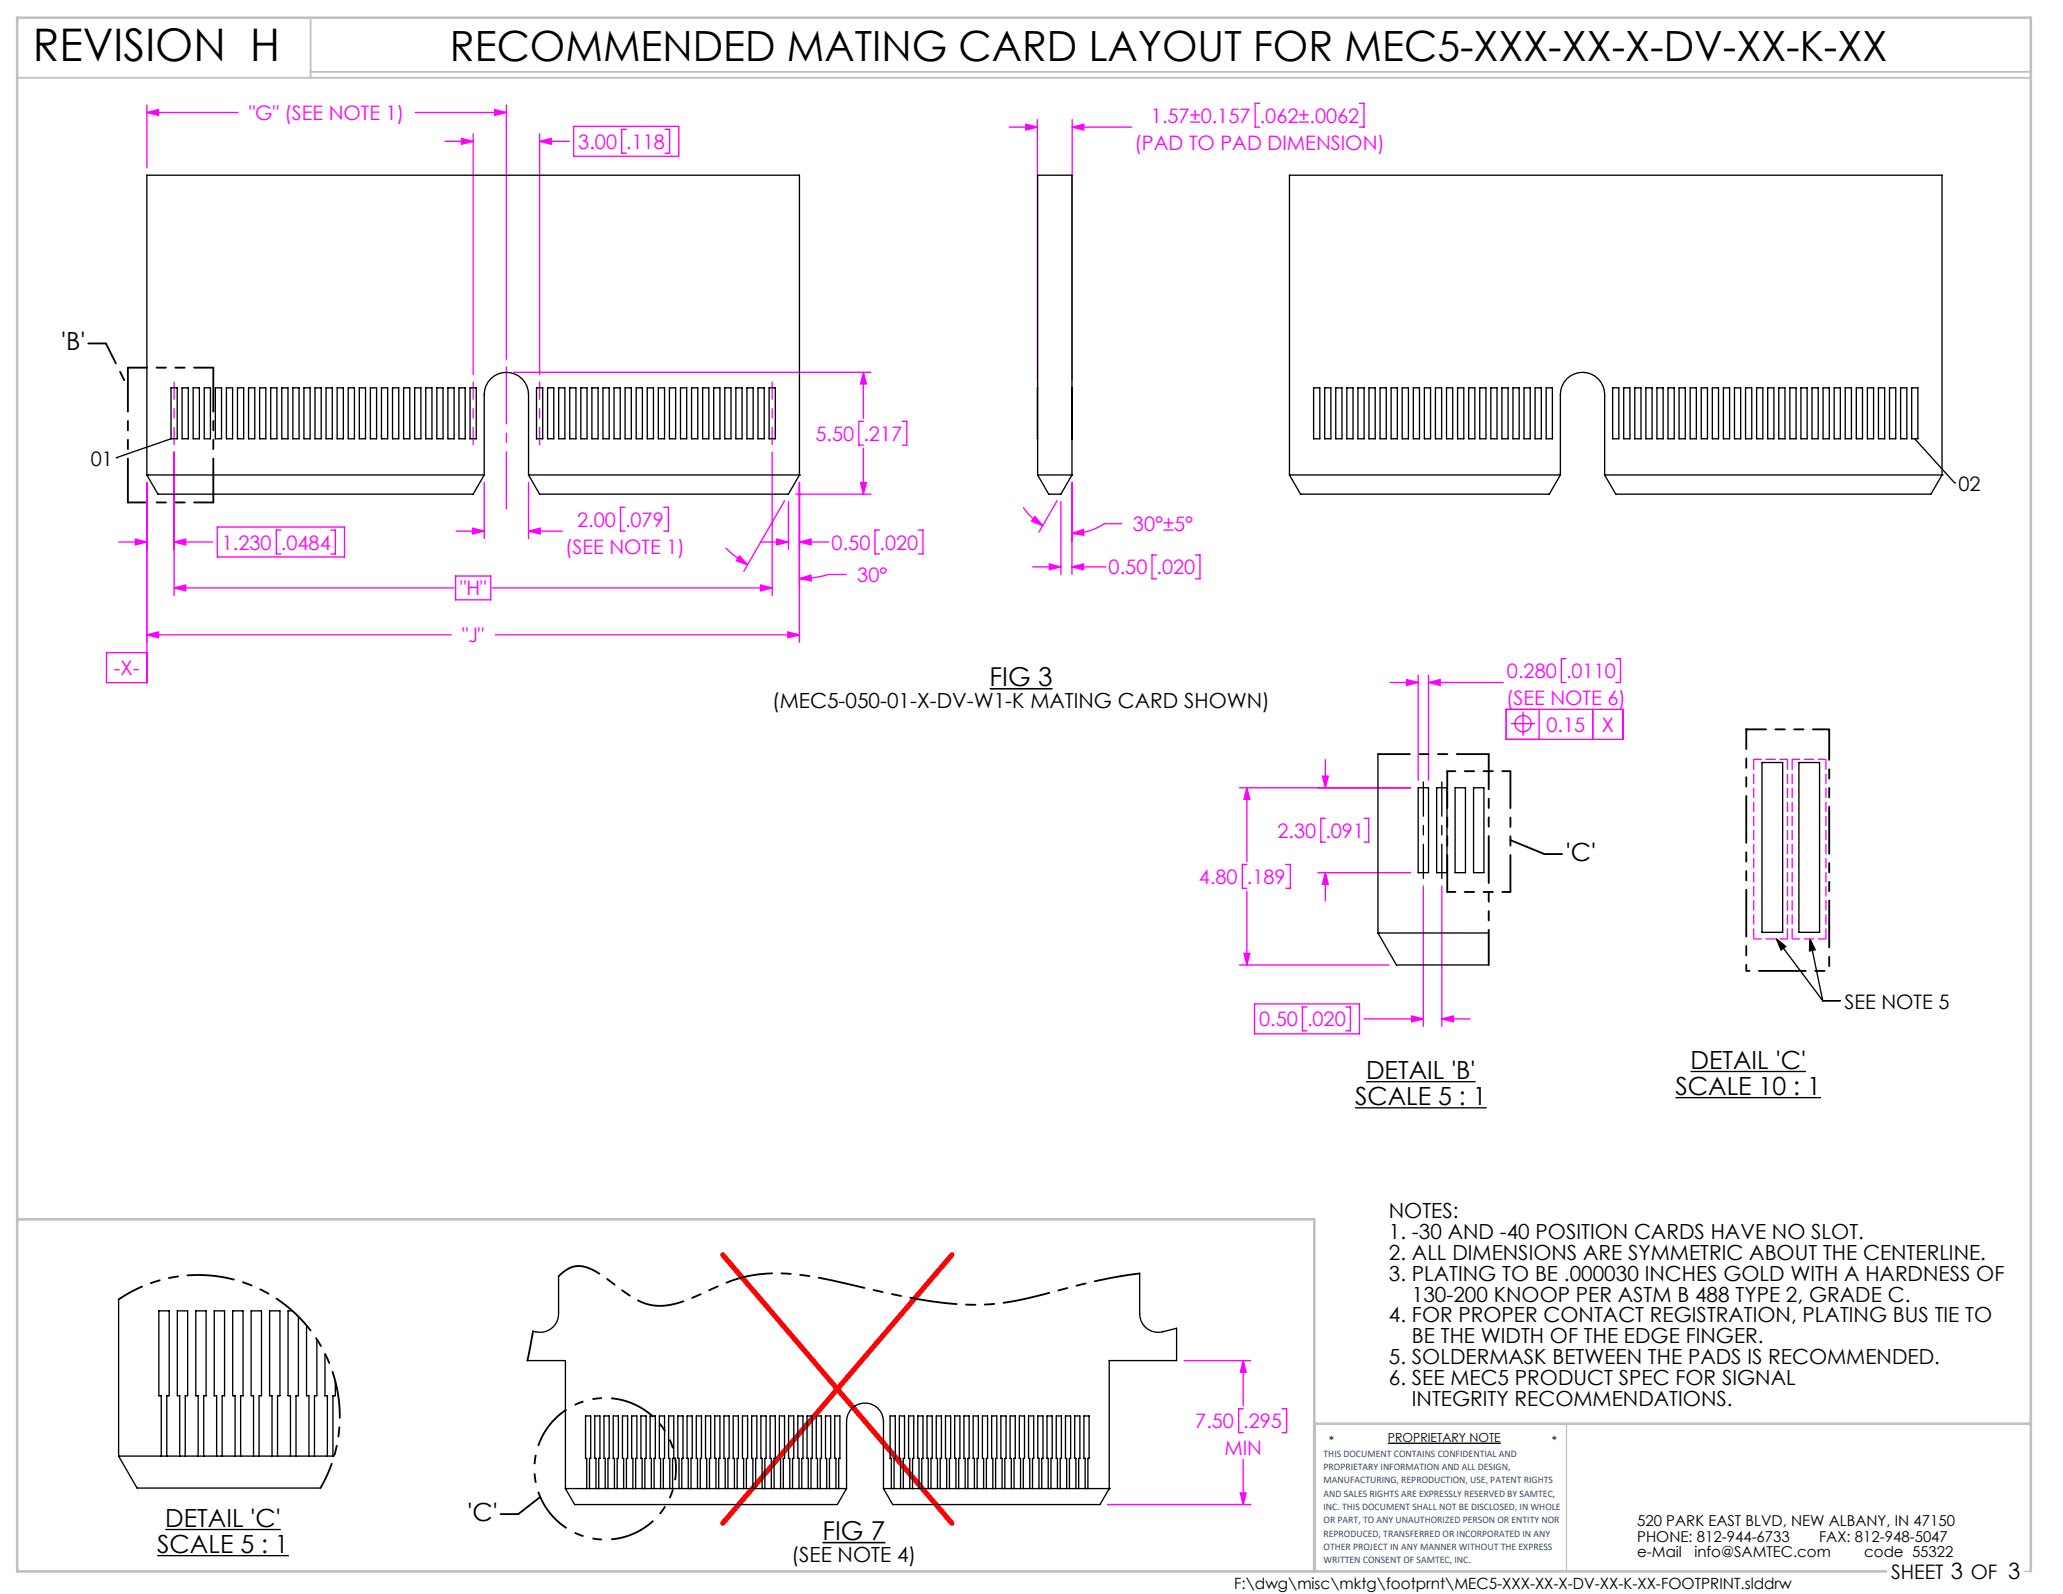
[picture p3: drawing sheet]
<svg xmlns="http://www.w3.org/2000/svg" width="279mm" height="216mm" viewBox="0 0 279 216" stroke-linecap="round" stroke-linejoin="round" font-family="sans-serif">
<g fill="none" stroke="#000" stroke-width=".18">
<path d="M23.2 59.4l-7.4 2.6M259.3 59.4l5.4 6M15.8 62h.1M264.7 65.4h.1M240.6 127.2l1.3 1-.7 .5zM240.6 127.2l6.3 8.3M245.1 127.2l.7 1.4-.7 .2zM245.1 127.2l1.8 8.3M246.9 135.5h2.3M183.5 150.1h17.8M185 146.5h14.8M226.9 148.7h19.7"/>
<path d="M228.9 145.1h15.7M188 195.5h15.3M21.3 210.7h17.8M22.4 207.2h15.6"/>
</g>
<path d="M212.2 192.8v20M274.2 212.8h.8" fill="none" stroke="#c0c0c0" stroke-width=".18"/>
<path d="M2.3 10.5h272.7M42.1 2.4v8.1M42.1 9.7h232.9" fill="none" stroke="#c0c0c0" stroke-width=".25"/>
<path d="M2.3 165.2h175.7v47.6M178 192.8h97M255.5 212.8h-253.2v-210.4h272.7v210.4" fill="none" stroke="#c0c0c0" stroke-width=".35"/>
<g fill="none" stroke="#f0f" stroke-width=".18">
<path d="M19.9 15.2l1.6-.4v.8zM19.9 14.2v8.5M19.9 15.2h12.3M56.2 15.2h12.4M60.3 19.1h3.8M62.5 18.7l1.6 .4-1.6 .4zM64.1 18.1v32.6M67 14.8l1.6 .4-1.6 .4zM68.6 14.2v34.5M73.1 19.1l1.6-.4v.8zM73.1 18.1v32.6M73.1 19.1h4"/>
<path d="M77.7 17.1h14.2v4.1h-14.2zM84.8 17.5h-.6v3.3h.6M90.1 17.5h.6v3.3h-.6M136.7 17.2h3.8M138.9 16.8l1.6 .4-1.6 .4zM140.5 16.2v35.3M145.2 17.2l1.6-.4v.8zM145.2 17.2h8.1M145.2 16.2v35.3M170.6 14h-.6v3.2h.6M184.1 14h.6v3.2h-.6M69.6 50.4h48.4"/>
<path d="M116.9 50.4l.4 1.6h-.8zM116.9 57.1h-.6v3.2h.6M116.9 50.4v6.3M122.2 57.1h.6v3.2h-.6M16.1 73.4h3.8M18.3 73l1.6 .4-1.6 .4zM19.9 65.3v27.2h-5.5v-4.1h5.5M23.6 73.4l1.6-.4v.8zM23.6 79.6l1.6-.4v.8zM23.6 61.2v19.4M23.6 73.4h5.2M23.6 79.6h37.9"/>
<path d="M29.4 71.4h17.3v4h-17.3zM38 71.8h-.6v3.2h.6M44.8 71.8h.6v3.2h-.6M61.7 78h4.8v3.2h-4.8zM61.8 71.9h3.8M64 71.5l1.6 .4-1.6 .4zM65.6 65.3v7.7M66.7 79.6h37.9M71.6 71.9l1.6-.4v.8zM71.6 71.9h4.5M71.6 65.3v7.7M84.6 68.7h-.6v3.2h.6"/>
<path d="M89.9 68.7h.6v3.2h-.6M98.3 74.2a14 14 0 0 0 3 2.3M100.1 75.3l1.2 1.2-1.6-.5zM103 73.4h3.8M103 79.2l1.6 .4-1.6 .4zM104.6 61.2v19.4M105.2 73l1.6 .4-1.6 .4zM106.3 67.8l-5.6 9.6M106.8 67.9v6.5M107.8 66.9h10.2M108.3 78.4l1.5-.5 .1 .8zM108.3 73.4l1.5-.4v.8z"/>
<path d="M108.3 65.3v21.7M108.3 73.4h3.9M114.6 77.8a11.6 11.6 0 0 0-3.8 .4l-2.5 .2M116.5 65.4h.8l-.4 1.5zM116.9 60.7v6.2M119.1 71.8h-.6v3.2h.6M124.4 71.8h.6v3.2h-.6M138.6 68.7a7.9 7.9 0 0 0 2.6 2.5M139.9 76.8h3.8M140.2 70l1 1.2-1.5-.6zM142.1 76.4l1.6 .4-1.6 .4zM143.2 67.8l-2.5 4.3"/>
<path d="M143.7 67.9v9.9M145.2 76.8l1.6-.4v.8zM145.2 76.8h4.5M145.2 72.3l1.5-.6 .1 .8zM145.2 65.3v12.5M151.9 70.9h-2.3a7.9 7.9 0 0 1-4.4 1.4M156.6 75.2h-.6v3.2h.6M161.9 75.2h.6v3.2h-.6M19.9 86l1.6-.4v.8zM19.9 86h41.2M67.1 86h41.2M106.7 85.6l1.6 .4-1.6 .4z"/>
<path d="M188.3 92.4h3.8M190.5 92l1.6 .4-1.6 .4zM192.1 91.4v14.3M193.5 92.4l1.5-.4v.8zM193.5 92.4h10.1M193.5 91.4v14.3M204 96.1h15.8v4h-15.8zM204.6 98h3.3M206.3 96.4v3.3M208.4 96.1v4M212.1 89.2h-.6v3.2h.6M215.7 96.1v4"/>
<path d="M218.8 89.2h.7v3.2h-.7M167.9 106.7h23.2M168.9 106.7l.4 1.6h-.8zM168.9 117.1h-.6v3.2h.6M168.9 106.7v10M174.1 117.1h.6v3.2h-.6M178.5 118.2h12.6M179.1 105.1h.8l-.4 1.6zM179.5 118.2l.4 1.6h-.8zM179.5 110.8h-.6v3.3h.6M179.5 102.9v3.8M179.5 118.2v3.8"/>
<path d="M184.8 110.8h.6v3.3h-.6M167.9 130.7h20.2M168.5 129.1h.8l-.4 1.6zM168.9 120.7v10M169.9 136h14.2v4h-14.2zM177 136.4h-.6v3.2h.6M182.3 136.4h.6v3.2h-.6M184.7 138h8.1M191.2 137.6l1.6 .4-1.6 .4zM192.8 120v19M195.3 138l1.5-.4v.8zM195.3 120v19"/>
<path d="M195.3 138h3.8M160.4 184.3h9M168.4 184.3l.4 1.6h-.8zM168.4 190.8h-.6v3.2h.6M168.4 184.3v6.1M168.4 197.7v6.1M173.6 190.8h.6v3.2h-.6M150 203.8h19.4M168 202.2h.8l-.4 1.6z"/>
<circle cx="206.3" cy="98" r="1.1"/>
</g>
<path d="M134 93.3h8.5M111.4 208.9h8.5" fill="none" stroke="#000" stroke-width=".21"/>
<path d="M91.6 198.9a9.6 9.6 0 0 0-14.2-8.4 9.6 9.6 0 0 0-.7 16.4 9.6 9.6 0 0 0 14.8-7.1l.1-.9" fill="none" stroke="#000" stroke-width=".25" stroke-dasharray="6.3 1.3 1.3 1.3 1.3 1.3" stroke-dashoffset="4.8" stroke-linecap="butt"/>
<path d="M192.8 105.9v13.1M195.3 105.9v13.1" fill="none" stroke="#000" stroke-width=".18" stroke-dasharray="15.2 1.3 1.3 1.3" stroke-dashoffset="10.6"/>
<path d="M17.3 49.8v18.3M28.9 49.8v18.3" fill="none" stroke="#000" stroke-width=".25" stroke-dasharray="6.3 1.3 1.3 1.3 1.3 1.3" stroke-dashoffset=".4"/>
<path d="M17.3 49.8h11.6M17.3 68.1h11.6" fill="none" stroke="#000" stroke-width=".25" stroke-dasharray="6.3 1.3 1.3 1.3 1.3 1.3" stroke-dashoffset="3.7"/>
<path d="M196 104.5h8.6M196 120.8h8.6" fill="none" stroke="#000" stroke-width=".25" stroke-dasharray="6.3 1.3 1.3 1.3 1.3 1.3" stroke-dashoffset="5.2"/>
<path d="M196 104.5v16.3M204.6 104.5v16.3" fill="none" stroke="#000" stroke-width=".25" stroke-dasharray="6.3 1.3 1.3 1.3 1.3 1.3" stroke-dashoffset="1.3"/>
<path d="M12 46.5h2.3M209.2 115.7l-4.6-1.9M211.6 115.7h-2.4M67.8 205.1h2.4M70.2 205.1l3-2.3" fill="none" stroke="#000" stroke-width=".25" stroke-dasharray="6.3 1.3 1.3 1.3 1.3 1.3"/>
<path d="M14.3 46.5l3 6" fill="none" stroke="#000" stroke-width=".25" stroke-dasharray="6.3 1.3 1.3 1.3 1.3 1.3" stroke-dashoffset="3.3"/>
<path d="M23.6 51.7v8.5M64.1 51.7v8.5M73.1 51.7v8.5M104.6 51.7v8.5" fill="none" stroke="#f0f" stroke-width=".18" stroke-dasharray="15.2 1.3 1.3 1.3" stroke-dashoffset="12.9"/>
<path d="M68.6 68.9v-19.2" fill="none" stroke="#f0f" stroke-width=".18" stroke-dasharray="15.2 1.3 1.3 1.3" stroke-dashoffset="7.5"/>
<path d="M97.9 170l31 36.3M128.9 170l-31 36.3" fill="none" stroke="#f00" stroke-width=".7"/>
<path d="M237.5 102.9h4.6M242.7 102.9h4.6M237.5 127.2h4.6M242.7 127.2h4.6" fill="none" stroke="#f0f" stroke-width=".18" stroke-dasharray="1.3 .6" stroke-dashoffset=".3"/>
<path d="M237.5 102.9v24.3M242.1 102.9v24.3M242.7 102.9v24.3M247.3 102.9v24.3" fill="none" stroke="#f0f" stroke-width=".18" stroke-dasharray="1.3 .6" stroke-dashoffset="-.1"/>
<path d="M240.6 127.2l1.3 1-.7 .5zM245.1 127.2l.7 1.4-.7 .2z" fill="#000"/>
<path d="M19.9 86l1.6-.4v.8zM106.7 85.6l1.6 .4-1.6 .4zM64 71.5l1.6 .4-1.6 .4zM71.6 71.9l1.6-.4v.8zM23.6 73.4l1.6-.4v.8zM18.3 73l1.6 .4-1.6 .4zM116.9 50.4l.4 1.6h-.8zM116.5 65.4h.8l-.4 1.5zM62.5 18.7l1.6 .4-1.6 .4zM73.1 19.1l1.6-.4v.8zM103 79.2l1.6 .4-1.6 .4zM23.6 79.6l1.6-.4v.8zM67 14.8l1.6 .4-1.6 .4zM19.9 15.2l1.6-.4v.8zM100.1 75.3l1.2 1.2-1.6-.5zM108.3 78.4l1.5-.5 .1 .8zM108.3 73.4l1.5-.4v.8zM105.2 73l1.6 .4-1.6 .4zM138.9 16.8l1.6 .4-1.6 .4zM145.2 17.2l1.6-.4v.8zM142.1 76.4l1.6 .4-1.6 .4zM145.2 76.8l1.6-.4v.8zM140.2 70l1 1.2-1.5-.6zM145.2 72.3l1.5-.6 .1 .8zM179.1 105.1h.8l-.4 1.6zM179.5 118.2l.4 1.6h-.8zM168.9 106.7l.4 1.6h-.8zM168.5 129.1h.8l-.4 1.6zM191.2 137.6l1.6 .4-1.6 .4zM195.3 138l1.5-.4v.8zM190.5 92l1.6 .4-1.6 .4zM193.5 92.4l1.5-.4v.8zM168 202.2h.8l-.4 1.6zM168.4 184.3l.4 1.6h-.8z" fill="#f0f"/>
<g fill="none" stroke="#000" stroke-width=".18">
<path d="M23.2 52.5h.8v6.9h-.8zM24.7 52.5h.8v6.9h-.8zM26.2 52.5h.8v6.9h-.8zM27.7 52.5h.8v6.9h-.8zM29.2 52.5h.8v6.9h-.8zM30.7 52.5h.8v6.9h-.8zM32.2 52.5h.8v6.9h-.8zM33.7 52.5h.8v6.9h-.8zM35.2 52.5h.8v6.9h-.8zM36.7 52.5h.8v6.9h-.8zM38.2 52.5h.8v6.9h-.8zM39.7 52.5h.8v6.9h-.8z"/>
<path d="M41.2 52.5h.8v6.9h-.8zM42.7 52.5h.8v6.9h-.8zM44.2 52.5h.8v6.9h-.8zM45.7 52.5h.8v6.9h-.8zM47.2 52.5h.8v6.9h-.8zM48.7 52.5h.8v6.9h-.8zM50.2 52.5h.8v6.9h-.8zM51.7 52.5h.8v6.9h-.8zM53.2 52.5h.8v6.9h-.8zM54.7 52.5h.8v6.9h-.8zM56.2 52.5h.8v6.9h-.8zM57.7 52.5h.8v6.9h-.8z"/>
<path d="M59.2 52.5h.8v6.9h-.8zM60.7 52.5h.8v6.9h-.8zM62.2 52.5h.8v6.9h-.8zM63.7 52.5h.8v6.9h-.8zM72.7 52.5h.8v6.9h-.8zM74.2 52.5h.8v6.9h-.8zM75.7 52.5h.8v6.9h-.8zM77.2 52.5h.8v6.9h-.8zM78.7 52.5h.8v6.9h-.8zM80.2 52.5h.8v6.9h-.8zM81.7 52.5h.8v6.9h-.8zM83.2 52.5h.8v6.9h-.8z"/>
<path d="M84.7 52.5h.8v6.9h-.8zM86.2 52.5h.8v6.9h-.8zM87.7 52.5h.8v6.9h-.8zM89.2 52.5h.8v6.9h-.8zM90.7 52.5h.8v6.9h-.8zM92.2 52.5h.8v6.9h-.8zM93.7 52.5h.8v6.9h-.8zM95.2 52.5h.8v6.9h-.8zM96.7 52.5h.8v6.9h-.8zM98.2 52.5h.8v6.9h-.8zM99.7 52.5h.8v6.9h-.8zM101.2 52.5h.8v6.9h-.8z"/>
<path d="M102.7 52.5h.8v6.9h-.8zM104.2 52.5h.8v6.9h-.8zM140.5 52.5v6.9M145.2 52.5v6.9M177.9 52.5h.8v6.9h-.8zM179.4 52.5h.8v6.9h-.8zM180.9 52.5h.8v6.9h-.8zM182.4 52.5h.8v6.9h-.8zM183.9 52.5h.8v6.9h-.8zM185.4 52.5h.8v6.9h-.8zM186.9 52.5h.8v6.9h-.8zM188.4 52.5h.8v6.9h-.8z"/>
<path d="M189.9 52.5h.8v6.9h-.8zM191.4 52.5h.8v6.9h-.8zM192.9 52.5h.8v6.9h-.8zM194.4 52.5h.8v6.9h-.8zM195.9 52.5h.8v6.9h-.8zM197.4 52.5h.8v6.9h-.8zM198.9 52.5h.8v6.9h-.8zM200.4 52.5h.8v6.9h-.8zM201.9 52.5h.8v6.9h-.8zM203.4 52.5h.8v6.9h-.8zM204.9 52.5h.8v6.9h-.8zM206.4 52.5h.8v6.9h-.8z"/>
<path d="M207.9 52.5h.8v6.9h-.8zM209.4 52.5h.8v6.9h-.8zM218.4 52.5h.8v6.9h-.8zM219.9 52.5h.8v6.9h-.8zM221.4 52.5h.8v6.9h-.8zM222.9 52.5h.8v6.9h-.8zM224.4 52.5h.8v6.9h-.8zM225.9 52.5h.8v6.9h-.8zM227.4 52.5h.8v6.9h-.8zM228.9 52.5h.8v6.9h-.8zM230.4 52.5h.8v6.9h-.8zM231.9 52.5h.8v6.9h-.8z"/>
<path d="M233.4 52.5h.8v6.9h-.8zM234.9 52.5h.8v6.9h-.8zM236.4 52.5h.8v6.9h-.8zM237.9 52.5h.8v6.9h-.8zM239.4 52.5h.8v6.9h-.8zM240.9 52.5h.8v6.9h-.8zM242.4 52.5h.8v6.9h-.8zM243.9 52.5h.8v6.9h-.8zM245.4 52.5h.8v6.9h-.8zM246.9 52.5h.8v6.9h-.8zM248.4 52.5h.8v6.9h-.8zM249.9 52.5h.8v6.9h-.8z"/>
<path d="M251.4 52.5h.8v6.9h-.8zM252.9 52.5h.8v6.9h-.8zM254.4 52.5h.8v6.9h-.8zM255.9 52.5h.8v6.9h-.8zM257.4 52.5h.8v6.9h-.8zM258.9 52.5h.8v6.9h-.8zM19.9 64.3h.1M19.9 64.3h45.7M19.9 64.3l1.5 2.6h42.7l1.5-2.6M19.9 64.3v-40.6h88.4v40.6M65.6 64.3v-10.9a3 3 0 0 1 3-3 3 3 0 0 1 3 3v10.9M71.6 64.3h36.7"/>
<path d="M71.6 64.3l1.5 2.6h33.7l1.5-2.6M108.3 64.3h.1M140.5 64.3h4.7M140.5 64.3l1.5 2.6h1.7l1.5-2.6M140.5 64.3v-40.6h4.7v40.6M174.6 64.3h.1M174.6 64.3h36.7M174.6 64.3l1.5 2.6h33.7l1.5-2.6M174.6 64.3v-40.6h88.4v40.6M211.3 64.3v-10.9a3 3 0 0 1 3-3 3 3 0 0 1 3 3v10.9M217.3 64.3h45.7M217.3 64.3l1.5 2.6h42.7l1.5-2.6"/>
<path d="M263 64.3h.1M186.6 102.1v24.3M192.1 106.7h1.4v11.5h-1.4zM194.6 106.7h1.4v11.5h-1.4zM197.1 106.7h1.4v11.5h-1.4zM199.6 106.7h1.4v11.5h-1.4zM238.6 103.3h2.8v23h-2.8zM243.6 103.3h2.8v23h-2.8zM186.6 126.4h.1M186.6 126.4h15M186.6 126.4l2.5 4.3h12.5M16.1 176v21.2"/>
<path d="M39.6 177.6h-.6v11.5h.3v8.1M40.4 178.3v10.8h-.3v8.1M41.5 179.5v9.6h.3v8.1M75.7 172.9v5.1a2.53 2.53 0 0 1-3.5 2.3M154.4 172.5v5.5a2.5 2.5 0 0 0 3.1 2.4l1.9-.5v4.4h-9.2v17.3M16.1 197.2h.1M16.1 197.2h29.2M16.1 197.2l2.5 4.4h24.8M21.8 197.2v-8.1h-.3v-11.5h1.4v11.5h-.3v8.1M24.3 197.2v-8.1h-.3v-11.5h1.4v11.5h-.3v8.1M26.8 197.2v-8.1h-.3v-11.5h1.4v11.5h-.3v8.1M29.3 197.2v-8.1h-.3v-11.5h1.4v11.5h-.3v8.1"/>
<path d="M31.8 197.2v-8.1h-.3v-11.5h1.4v11.5h-.3v8.1M34.3 197.2v-8.1h-.3v-11.5h1.4v11.5h-.3v8.1M36.8 197.2v-8.1h-.3v-11.5h1.4v11.5h-.3v8.1M42.9 181.4v7.7h-.3v8.1M44 183.3v5.8h.3v8.1M45.4 187.1v2h-.3v8.1M71.4 184.3h5.2v17.3M76.6 201.6h.1M76.6 201.6h38.1M76.6 201.6l1.2 2.2h35.6l1.3-2.2M79.5 201.6v-4.1h-.2v-5.7h.7v5.7h-.2v4.1M80.7 201.6v-4.1h-.1v-5.7h.7v5.7h-.2v4.1"/>
<path d="M82 201.6v-4.1h-.2v-5.7h.7v5.7h-.2v4.1M83.2 201.6v-4.1h-.1v-5.7h.7v5.7h-.2v4.1M84.5 201.6v-4.1h-.2v-5.7h.7v5.7h-.2v4.1M85.7 201.6v-4.1h-.1v-5.7h.7v5.7h-.2v4.1M87 201.6v-4.1h-.2v-5.7h.7v5.7h-.2v4.1M88.2 201.6v-4.1h-.1v-5.7h.7v5.7h-.2v4.1M89.5 201.6v-4.1h-.2v-5.7h.7v5.7h-.2v4.1M90.7 201.6v-4.1h-.1v-5.7h.7v5.7h-.2v4.1M92 201.6v-4.1h-.2v-5.7h.7v5.7h-.2v4.1M93.2 201.6v-4.1h-.1v-5.7h.7v5.7h-.2v4.1M94.5 201.6v-4.1h-.2v-5.7h.7v5.7h-.2v4.1M95.7 201.6v-4.1h-.1v-5.7h.7v5.7h-.2v4.1"/>
<path d="M97 201.6v-4.1h-.2v-5.7h.7v5.7h-.2v4.1M98.2 201.6v-4.1h-.1v-5.7h.7v5.7h-.2v4.1M99.5 201.6v-4.1h-.2v-5.7h.7v5.7h-.2v4.1M100.7 201.6v-4.1h-.1v-5.7h.7v5.7h-.2v4.1M102 201.6v-4.1h-.2v-5.7h.7v5.7h-.2v4.1M103.2 201.6v-4.1h-.1v-5.7h.7v5.7h-.2v4.1M104.5 201.6v-4.1h-.2v-5.7h.7v5.7h-.2v4.1M105.7 201.6v-4.1h-.1v-5.7h.7v5.7h-.2v4.1M107 201.6v-4.1h-.2v-5.7h.7v5.7h-.2v4.1M108.2 201.6v-4.1h-.1v-5.7h.7v5.7h-.2v4.1M109.5 201.6v-4.1h-.2v-5.7h.7v5.7h-.2v4.1M110.7 201.6v-4.1h-.1v-5.7h.7v5.7h-.2v4.1"/>
<path d="M112 201.6v-4.1h-.2v-5.7h.7v5.7h-.2v4.1M113.2 201.6v-4.1h-.1v-5.7h.7v5.7h-.2v4.1M114.7 201.6v-9.1a2.5 2.5 0 0 1 2.5-2.5 2.5 2.5 0 0 1 2.5 2.5v9.1M119.7 201.6h30.5M119.7 201.6l1.2 2.2h28.1l1.2-2.2M120.7 201.6v-4.1h-.1v-5.7h.7v5.7h-.2v4.1M122 201.6v-4.1h-.2v-5.7h.7v5.7h-.2v4.1M123.2 201.6v-4.1h-.1v-5.7h.7v5.7h-.2v4.1M124.5 201.6v-4.1h-.2v-5.7h.7v5.7h-.2v4.1M125.7 201.6v-4.1h-.1v-5.7h.7v5.7h-.2v4.1M127 201.6v-4.1h-.2v-5.7h.7v5.7h-.2v4.1M128.2 201.6v-4.1h-.1v-5.7h.7v5.7h-.2v4.1"/>
<path d="M129.5 201.6v-4.1h-.2v-5.7h.7v5.7h-.2v4.1M130.7 201.6v-4.1h-.1v-5.7h.7v5.7h-.2v4.1M132 201.6v-4.1h-.2v-5.7h.7v5.7h-.2v4.1M133.2 201.6v-4.1h-.1v-5.7h.7v5.7h-.2v4.1M134.5 201.6v-4.1h-.2v-5.7h.7v5.7h-.2v4.1M135.7 201.6v-4.1h-.1v-5.7h.7v5.7h-.2v4.1M137 201.6v-4.1h-.2v-5.7h.7v5.7h-.2v4.1M138.2 201.6v-4.1h-.1v-5.7h.7v5.7h-.2v4.1M139.5 201.6v-4.1h-.2v-5.7h.7v5.7h-.2v4.1M140.7 201.6v-4.1h-.1v-5.7h.7v5.7h-.2v4.1M142 201.6v-4.1h-.2v-5.7h.7v5.7h-.2v4.1M143.2 201.6v-4.1h-.1v-5.7h.7v5.7h-.2v4.1"/>
<path d="M144.5 201.6v-4.1h-.2v-5.7h.7v5.7h-.2v4.1M145.7 201.6v-4.1h-.1v-5.7h.7v5.7h-.2v4.1M147 201.6v-4.1h-.2v-5.7h.7v5.7h-.2v4.1M150.2 201.6h.1"/>
</g>
<path d="M201.6 102.1h-15" fill="none" stroke="#000" stroke-width=".25" stroke-dasharray="6.3 1.3 1.3 1.3 1.3 1.3" stroke-dashoffset="2"/>
<path d="M201.6 130.7v-28.6" fill="none" stroke="#000" stroke-width=".25" stroke-dasharray="6.3 1.3 1.3 1.3 1.3 1.3" stroke-dashoffset="1.6"/>
<path d="M154.4 172.5l-2.8 .4-3.1 .6-10.9 2.7-2.7 .4-2.7 .1-3.1-.1-3.7-.5-4.3-.8-10.5-2.3-3-.4-2.6-.1-2.4 .1-2.3 .5-2.2 .7-4 1.8-1.8 .7-1.8 .5-1.6 .1-1.4-.3-1.3-.6-1.5-.9-3.4-2.5-1-.6-.9-.4-1-.1-.9 .1-.9 .5-.9 .8" fill="none" stroke="#000" stroke-width=".25" stroke-dasharray="6.3 1.3 1.3 1.3 1.3 1.3" stroke-dashoffset=".2"/>
<path d="M72.2 180.3l-.8 4" fill="none" stroke="#000" stroke-width=".25" stroke-dasharray="6.3 1.3 1.3 1.3 1.3 1.3"/>
<path d="M43.4 201.6l.7-1.4 .7-1.7 .9-3 .3-3.1v-1.6l-.2-1.7-.7-3.1-.6-1.5-.7-1.5-1.7-2.7-2.1-2.4-1.3-1.1-1.3-.9-2.7-1.5-1.5-.6-1.7-.5-3-.5h-3.2l-1.5 .1-1.8 .4-1.5 .5-1.6 .6-1.4 .7-1.4 .9" fill="none" stroke="#000" stroke-width=".25" stroke-dasharray="6.3 1.3 1.3 1.3 1.3 1.3" stroke-dashoffset="2.7"/>
<path d="M236.5 98.8v32.7h11.2v-32.7h-11.2" fill="none" stroke="#000" stroke-width=".25" stroke-dasharray="6.3 1.3 1.3 1.3 1.3 1.3" stroke-dashoffset="3.7"/>
<text font-size="6.1" x="4.4" y="8.2">REVISION H</text>
<text font-size="5.6" x="60.9" y="8.3">RECOMMENDED MATING CARD LAYOUT FOR MEC5-XXX-XX-X-DV-XX-K-XX</text>
<g font-size="3.5">
<text x="134" y="92.9">FIG 3</text>
<text x="111.4" y="208.6">FIG 7</text>
</g>
<g font-size="3.4">
<text x="8.3" y="47.5">'B'</text>
<text x="212.1" y="116.6">'C'</text>
<text x="183.5" y="149.7">SCALE 5 : 1</text>
<text x="185" y="146.1">DETAIL 'B'</text>
<text x="226.9" y="148.3">SCALE 10 : 1</text>
<text x="228.9" y="144.8">DETAIL 'C'</text>
<text x="22.4" y="206.8">DETAIL 'C'</text>
<text x="63.3" y="206">'C'</text>
<text x="21.3" y="210.3">SCALE 5 : 1</text>
</g>
<g font-size="2.8">
<text x="104.6" y="95.9">(MEC5-050-01-X-DV-W1-K MATING CARD SHOWN)</text>
<text x="188.1" y="165">NOTES:</text>
<text x="188.1" y="167.8">1. -30 AND -40 POSITION CARDS HAVE NO SLOT.</text>
<text x="188.1" y="170.6">2. ALL DIMENSIONS ARE SYMMETRIC ABOUT THE CENTERLINE.</text>
<text x="188.1" y="173.5">3. PLATING TO BE .000030 INCHES GOLD WITH A HARDNESS OF</text>
<text x="188.1" y="179.1">4. FOR PROPER CONTACT REGISTRATION, PLATING BUS TIE TO</text>
<text x="191.2" y="176.3">130-200 KNOOP PER ASTM B 488 TYPE 2, GRADE C.</text>
<text x="188.1" y="184.8">5. SOLDERMASK BETWEEN THE PADS IS RECOMMENDED.</text>
<text x="191.2" y="181.9">BE THE WIDTH OF THE EDGE FINGER.</text>
<text x="188.1" y="187.6">6. SEE MEC5 PRODUCT SPEC FOR SIGNAL</text>
<text x="191.2" y="190.4">INTEGRITY RECOMMENDATIONS.</text>
<text x="107.2" y="211.5">(SEE NOTE 4)</text>
</g>
<g font-size="2.7" fill="#f0f">
<text x="33.7" y="16.3">&quot;G&quot; (SEE NOTE 1)</text>
<text x="155.9" y="16.6">1.57±0.157</text>
<text x="170.6" y="16.6">.062±.0062</text>
<text x="78.3" y="20.2">3.00</text>
<text x="84.8" y="20.2">.118</text>
<text x="153.7" y="20.3">(PAD TO PAD DIMENSION)</text>
<text x="110.4" y="59.7">5.50</text>
<text x="116.9" y="59.7">.217</text>
<text x="78.2" y="71.3">2.00</text>
<text x="84.6" y="71.3">.079</text>
<text x="153.4" y="72">30°±5°</text>
<text x="30" y="74.4">1.230</text>
<text x="38" y="74.4">.0484</text>
<text x="76.5" y="75">(SEE NOTE 1)</text>
<text x="112.6" y="74.4">0.50</text>
<text x="119.1" y="74.4">.020</text>
<text x="150.1" y="77.8">0.50</text>
<text x="156.6" y="77.8">.020</text>
<text x="62.3" y="80.7">&quot;H&quot;</text>
<text x="116.1" y="78.8">30°</text>
<text x="62.6" y="87">&quot;J&quot;</text>
<text x="15.4" y="91.5">-X-</text>
<text x="204" y="95.5">(SEE NOTE 6)</text>
<text x="204.1" y="91.9">0.280</text>
<text x="212.1" y="91.9">.0110</text>
<text x="209.5" y="99.1">0.15</text>
<text x="216.9" y="99.1">X</text>
<text x="173" y="113.5">2.30</text>
<text x="179.5" y="113.5">.091</text>
<text x="162.4" y="119.7">4.80</text>
<text x="168.9" y="119.7">.189</text>
<text x="170.5" y="139">0.50</text>
<text x="177" y="139">.020</text>
<text x="161.9" y="193.4">7.50</text>
<text x="165.8" y="197.1">MIN</text>
<text x="168.4" y="193.4">.295</text>
</g>
<g font-size="2.7">
<text x="12.3" y="63.1">01</text>
<text x="265.2" y="66.5">02</text>
<text x="249.8" y="136.6">SEE NOTE 5</text>
<text x="256.1" y="213.9">SHEET 3 OF 3</text>
</g>
<text font-size="2.1" x="167.1" y="215.3">F:\dwg\misc\mktg\footprnt\MEC5-XXX-XX-X-DV-XX-K-XX-FOOTPRINT.slddrw</text>
<g font-size="2">
<text x="221.7" y="206.6">520 PARK EAST BLVD, NEW ALBANY, IN 47150</text>
<text x="221.7" y="208.8">PHONE: 812-944-6733</text>
<text x="246.4" y="208.8">FAX: 812-948-5047</text>
<text x="221.7" y="211">e-Mail</text>
<text x="229.5" y="211">info@SAMTEC.com</text>
<text x="252.5" y="211">code 55322</text>
</g>
<g font-size="1.7">
<text x="180" y="195.7">*</text>
<text x="188" y="195.3">PROPRIETARY NOTE</text>
<text x="210.2" y="195.7">*</text>
</g>
<g font-size="1.4" fill="#1f497d">
<text x="179.3" y="197.3">THIS DOCUMENT CONTAINS CONFIDENTIAL AND</text>
<text x="179.3" y="199.1">PROPRIETARY INFORMATION AND ALL DESIGN,</text>
<text x="179.3" y="200.9">MANUFACTURING, REPRODUCTION, USE, PATENT RIGHTS</text>
<text x="179.3" y="202.7">AND SALES RIGHTS ARE EXPRESSLY RESERVED BY SAMTEC,</text>
<text x="179.3" y="204.5">INC. THIS DOCUMENT SHALL NOT BE DISCLOSED, IN WHOLE</text>
<text x="179.3" y="206.3">OR PART, TO ANY UNAUTHORIZED PERSON OR ENTITY NOR</text>
<text x="179.3" y="208.1">REPRODUCED, TRANSFERRED OR INCORPORATED IN ANY</text>
<text x="179.3" y="209.9">OTHER PROJECT IN ANY MANNER WITHOUT THE EXPRESS</text>
<text x="179.3" y="211.7">WRITTEN CONSENT OF SAMTEC, INC.</text>
</g>
</svg>
